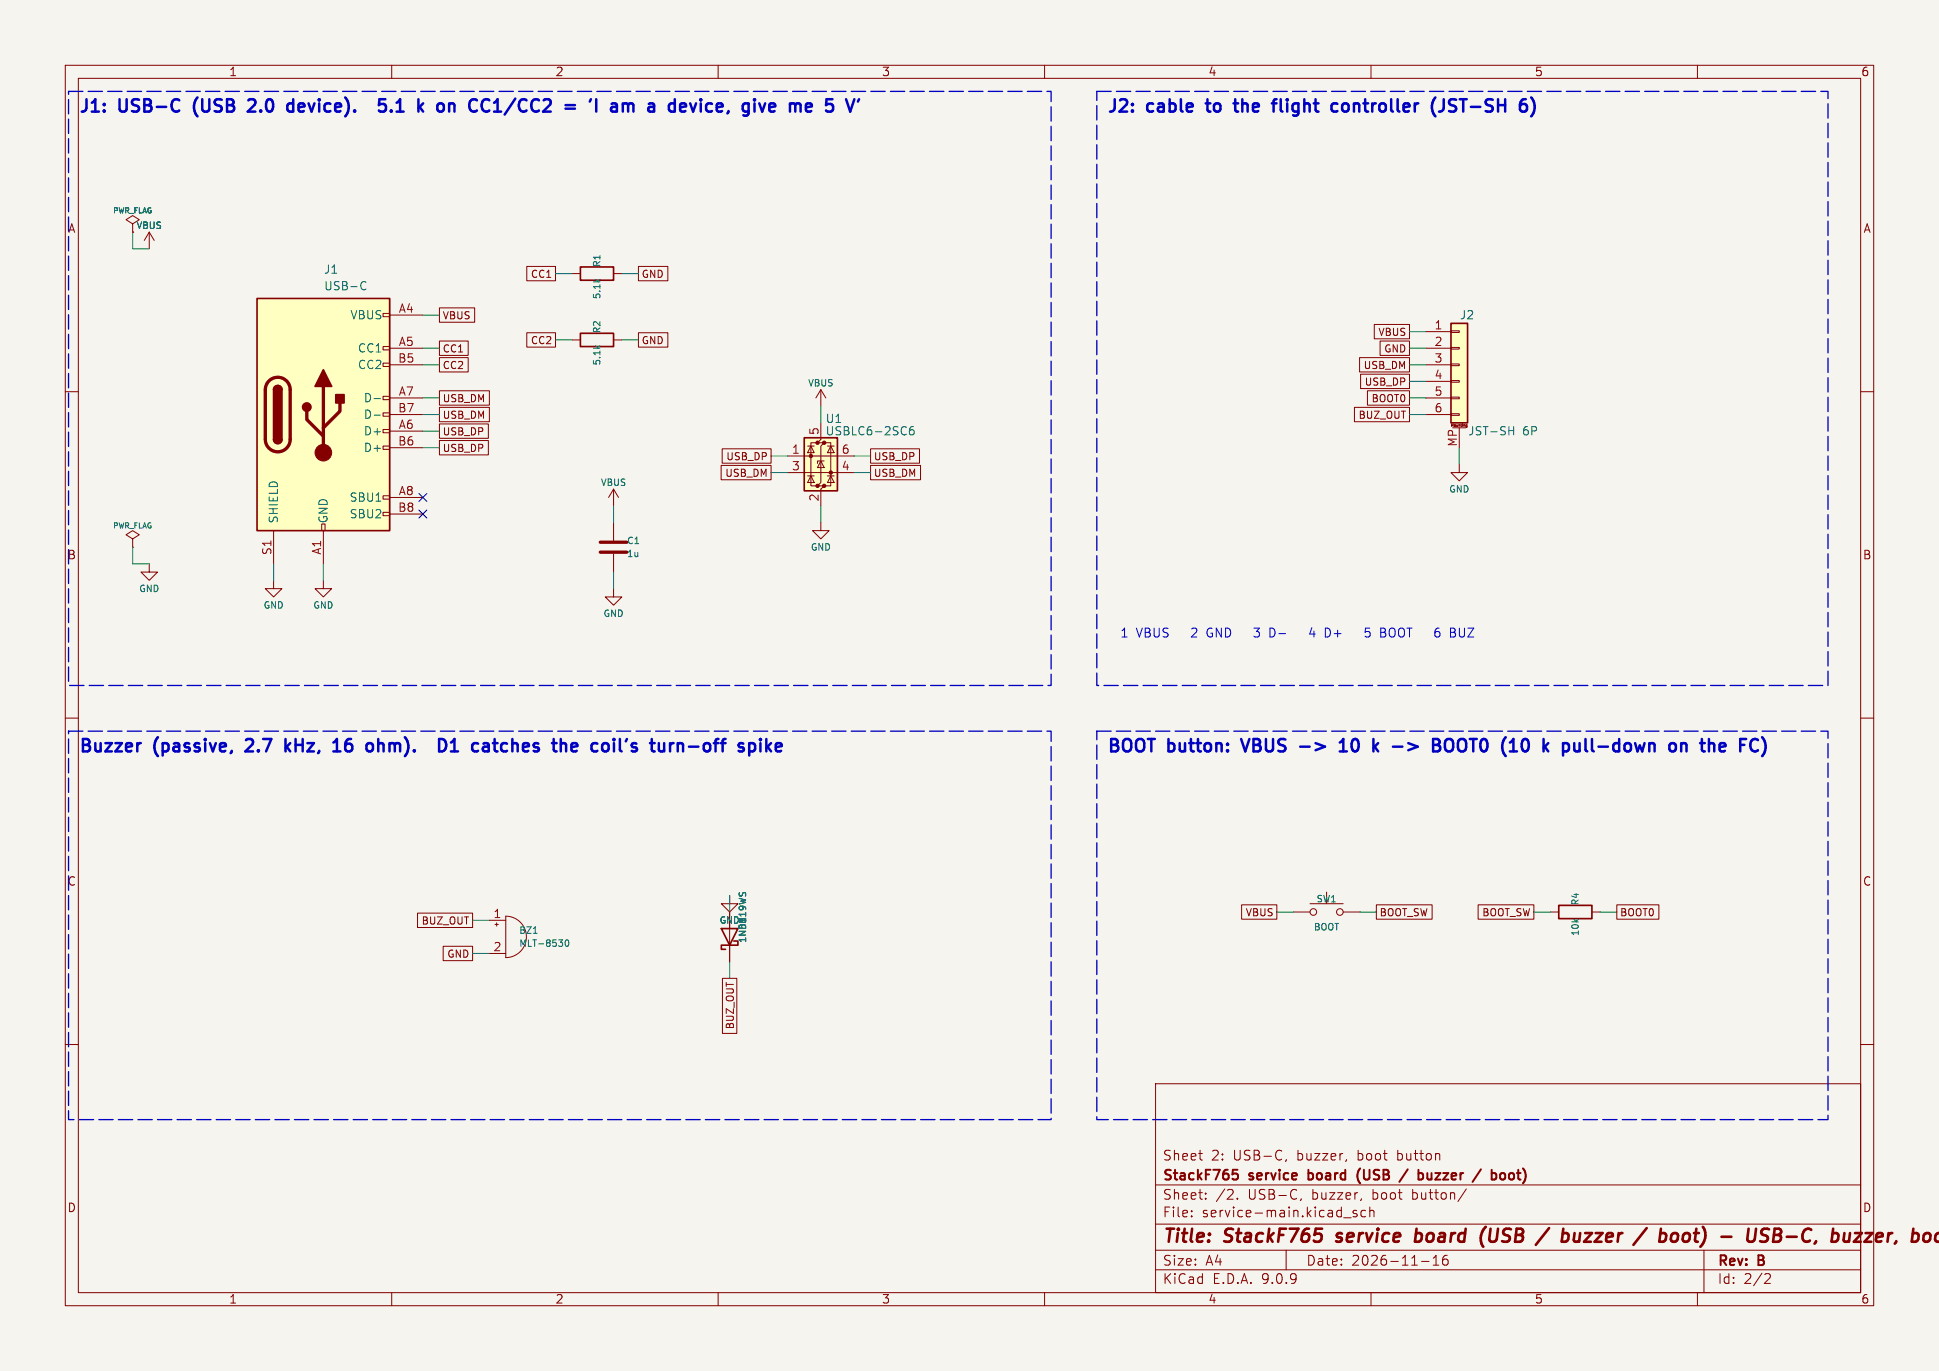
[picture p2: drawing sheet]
<svg xmlns="http://www.w3.org/2000/svg" width="297mm" height="210mm" viewBox="0 0 297 210" stroke-linecap="round" stroke-linejoin="round" font-family="sans-serif">
<path d="M0 0h297v210h-297z" fill="#f5f4ef" stroke="#f5f4ef" stroke-width=".15"/>
<g fill="none" stroke="#840000" stroke-width=".15">
<path d="M10 10h277v190h-277zM12 12h273v186h-273zM60 10v2M110 10v2M160 10v2M210 10v2M260 10v2M10 60h2M285 60h2M10 110h2M285 110h2M10 160h2"/>
<path d="M177 166h108v32h-108zM183.6 176.7h.6M184 177.7h.2M197 177.6l-.1 .3M206.2 177.6v.2M285 160h2M60 198v2M110 198v2M160 198v2M177 194.5h108M177 191.5h108M177 187.5h108"/>
<path d="M177 181.5h108M182.5 186.3v.1M182.5 185.5v.1M184.7 183.6v.1M184.7 182.8v.1M189.5 183.6v.1M197 191.5v3M199.3 183.6l-.1 .3M205.8 186.5h1.2M207.8 185.5l-.3-.1-.3 .2 .1 .2 .5 .2v.3h-.6M208.5 183.6v.2M209.2 185.5l-.5-.1-.2 .3v.4l.1 .2h.6"/>
<path d="M209.8 185.5a.37 .37 0 0 1 .7 .1v.8M209.8 184.9v1.5M210 198v2M217.7 193.2h1.2M219.5 193.8h.9M219.5 192.7l.5-.4v1.5M221.7 192.3a.59 .59 0 0 0-.7 .6v.6l.1 .2 .4 .1 .2-.1 .1-.5-.1-.3h-.5l-.2 .3M224.6 182.1l-1.3 2M260 198v2M261 191.5v6.5M270.5 195.1l.5 .1a.41 .41 0 0 1 .1 .5l-.9 .9h1"/>
</g>
<g fill="none" stroke="#840000" stroke-width=".4">
<path d="M204.6 190.1l.2 .1M204.9 189l-.1 .3v.1M216.9 189l.2-.1 .5 .1M217 188.2l-.3 2M217.6 190a.66 .66 0 0 1-.9 .1M227.6 187.9l-.3 .4M228.3 188.2l-.2 1.6 .3 .4M237.3 188.1l-2.1 2.6M241.2 188.9l-.1 1M241.9 190a.57 .57 0 0 1-.8 .1M242 188.9l-.1 1.3M254.2 190.1l.1 .1"/>
<path d="M254.4 188.2l-.2 2M254.5 188.9l-.2 .1M257.9 189.1a.52 .52 0 0 1 .5-.2 .52 .52 0 0 1 .4 .4v.5a.55 .55 0 0 1-.5 .4 .55 .55 0 0 1-.6-.4zM269 188.2l-.2 1.6a.66 .66 0 0 1-1 .3M271 188.3a.85 .85 0 0 0-1.1 .1l-.1 .2v.4M271.7 189.2h.7M271.8 188.2h.7a.49 .49 0 0 1 .3 .5 .49 .49 0 0 1-.4 .5l.3 .1a.58 .58 0 0 1-.4 .9h-.7zM273.7 189.4h1.5M285.8 188.9h1l-1.2 1.3h1M288.1 188.9l-.5 .1-.3 .9 .3 .3h.4M288.4 189.4l-1 .1"/>
</g>
<path d="M188.8 179.2h.8M188.8 179.8h.5l.3 .2v.4l-.1 .2h-.7M200.4 179.2v1.5M200.6 179.7l-.2 .1M208.3 179a1.72 1.72 0 0 0 0 2.3M215.6 179.1l-1.3 1.9M217.7 179.7l.3 .3v.4l-.3 .3M218.6 179.7l.1 .9h.5M230.1 179.7a.41 .41 0 0 1 .5 .3v.4a.41 .41 0 0 1-.5 .3M231.6 179.7a.41 .41 0 0 0-.5 .3v.4a.41 .41 0 0 0 .5 .3M200.4 180.6l.2 .1" fill="none" stroke="#840000" stroke-width=".3"/>
<path d="M123.2 67.1h5.1v8.1h-5.1z" fill="#ffffc2"/>
<g fill="#840000" stroke="#840000" stroke-width=".15">
<circle cx="124.2" cy="69.8" r=".25"/>
<circle cx="125.2" cy="67.8" r=".25"/>
<circle cx="125.2" cy="74.4" r=".25"/>
<circle cx="126.2" cy="67.8" r=".25"/>
<circle cx="126.2" cy="74.4" r=".25"/>
<circle cx="127.3" cy="72.4" r=".25"/>
</g>
<g fill="none" stroke="#840000" stroke-width=".15">
<path d="M120.6 69.9h10.2M120.6 72.4h10.2M123.7 72.9h1M123.7 68.3h1M124.2 68.3l.5 1h-1zM124.2 72.9l.5 1h-1zM125.2 67.8h-1v6.6h1M125.7 64.8v2.5l-.5 .5h1l-.5 .5v5.6l-.5 .5h1l-.5 .5v2.6M125.7 70.6l.5 1h-1zM126.2 70.6h-1v.4M126.2 67.8h1.1v6.6h-1.1M126.7 72.9h1.1"/>
<path d="M126.7 68.3h1.1M127.3 68.3l.5 1h-1.1zM127.3 72.9l.5 1h-1.1zM20.3 82.6l1-.7-1-.6-1 .6 1 .7v1.2M20.3 83.8h.1M22.9 86.4v1.2h1.2l-1.2 1.3-1.3-1.3h1.3M41.9 88.9v1.3h1.3l-1.3 1.2-1.3-1.2h1.3M49.5 88.9v1.3h1.3l-1.3 1.2-1.2-1.2h1.2M198.1 139.7h2.6M200.7 138.4h5M203.2 136.7v1.7M205.7 139.7h2.6"/>
<path d="M237.5 139.7h1.3M243.8 139.7h1.3"/>
<circle cx="201.2" cy="139.7" r=".51"/>
<circle cx="205.2" cy="139.7" r=".51"/>
</g>
<path d="M123.2 67.1h5.1v8.1h-5.1zM238.8 138.7h5v2h-5z" fill="none" stroke="#840000" stroke-width=".25"/>
<path d="M139.9 65.3a.5 .5 0 0 0-.6 .6v.5l.1 .2h.4l.2-.1v-.4l-.1-.2-.4-.1-.2 .3" fill="none" stroke="#006464" stroke-width=".15"/>
<path d="M39.4 45.7h20.3v35.6h-20.3z" fill="#ffffc2"/>
<g fill="none" stroke="#840000" stroke-width=".15">
<path d="M58.7 48h1v.5h-1zM58.7 53.1h1v.5h-1zM58.7 55.6h1v.5h-1zM59.7 48.3h5.1M59.7 53.3h5.1M59.7 55.9h5.1M58.7 60.7h1v.5h-1zM58.7 63.2h1v.6h-1zM58.7 65.8h1v.5h-1zM58.7 68.3h1v.5h-1zM58.7 75.9h1v.6h-1zM58.7 78.5h1v.5h-1z"/>
<path d="M59.7 61h5.1M59.7 63.5h5.1M59.7 66h5.1M59.7 68.6h5.1M59.7 76.2h5.1M59.7 78.7h5.1M223.5 71.1v1.3h1.3l-1.3 1.3-1.3-1.3h1.3M41.9 81.3v5.1M49.3 80.3h.5v1h-.5zM49.5 81.3v5.1M94 90.2v1.2h1.2l-1.2 1.3-1.3-1.3h1.3M94 80v2.8"/>
<path d="M94 84.8v2.8M111.8 139.7v7.6M74.9 141h2.6M74.9 146.1h2.6M75.8 141.6h.5M76.1 141.4v.5M77.5 140.3a3.2 3.2 0 0 1 3.1 3.2 3.2 3.2 0 0 1-3.1 3.2z"/>
</g>
<path d="M39.4 45.7h20.3v35.6h-20.3zM41.9 59.7a.64 .64 0 0 1 .6-.6 .64 .64 0 0 1 .7 .6M41.9 67.3a.64 .64 0 0 0 .6 .6 .64 .64 0 0 0 .7-.6M110.5 142.2h2.5l-1.2 2.6zM112.4 144.1h.6v.7h-2.5v.6h.6" fill="none" stroke="#840000" stroke-width=".25"/>
<path d="M41.2 58.4a1.9 1.9 0 0 1 2.1-.5 1.9 1.9 0 0 1 1.1 1.8v7.6a1.91 1.91 0 0 1-1.9 1.9 1.91 1.91 0 0 1-1.9-1.9v-7.8a1.9 1.9 0 0 1 .6-1.1zM49.5 59.2v10.1M47 63v1.3l2.5 2.5M52.1 61.7v1.3l-2.6 2.5M91.9 83.1h4.1M91.9 84.6h4.1" fill="none" stroke="#840000" stroke-width=".51"/>
<g fill="#840000" stroke="#840000" stroke-width=".25">
<path d="M41.9 59.7h1.3v7.6h-1.3z"/>
<path d="M42.1 59.2a.64 .64 0 0 1 .7-.1 .64 .64 0 0 1 .4 .6h-1.3z"/>
<path d="M41.9 67.3h1.3a.64 .64 0 0 1-.7 .6 .64 .64 0 0 1-.6-.6z"/>
<path d="M49.5 56.6l1.3 2.6h-2.5z"/>
<path d="M51.4 60.5h1.3v1.2h-1.3z"/>
<circle cx="47" cy="62.4" r=".63"/>
</g>
<circle cx="49.5" cy="69.3" r="1.27" fill="#840000" stroke="#840000" stroke-width=".15"/>
<path d="M55.5 43.2l.3-.1 .3 .1M56.1 44.3l-.3 .1-.3-.1M57.3 61.1h1M57.3 63.6h1M113.3 136.7l-.1 .4M113.7 137.1l.1-.3 .2-.1 .2 .2v.2M81.7 143h.6M86.7 144h.1a.53 .53 0 0 1 .3 .5 .53 .53 0 0 1-.3 .5 .66 .66 0 0 1-.1-1z" fill="none" stroke="#006464" stroke-width=".15"/>
<path d="M222.2 49.5h2.6v15.3h-2.6z" fill="#ffffc2"/>
<path d="M88.9 40.9h5.1v2h-5.1zM88.9 51.1h5.1v2h-5.1zM222.2 49.5h2.6v15.3h-2.6z" fill="none" stroke="#840000" stroke-width=".25"/>
<g fill="none" stroke="#840000" stroke-width=".15">
<path d="M20.3 34.3l1-.6-1-.7-1 .7 1 .6v1.3M20.3 35.6h.1M22.9 35.6l-.8 1.2M22.9 35.6l.7 1.2M22.9 35.6v2.5M67.3 59.9h7.7v2.2h-7.7zM67.3 47.2h5.4v2.2h-5.4zM67.3 52.2h4.4v2.2h-4.4zM67.3 54.8h4.4v2.2h-4.4zM80.7 40.8h4.4v2.2h-4.4zM80.7 51h4.4v2.2h-4.4zM87.6 41.9h1.3"/>
<path d="M87.6 52.1h1.3M94 41.9h1.2M94 52.1h1.2M97.8 40.8h4.5v2.2h-4.5zM97.8 51h4.5v2.2h-4.5zM125.7 59.7l-.7 1.3M125.7 59.7l.8 1.3M125.7 59.7v2.5M208.2 54.8h7.7v2.2h-7.7zM208.4 57.3h7.5v2.2h-7.5zM209.5 59.9h6.4v2.2h-6.4zM210.5 49.7h5.4v2.2h-5.4z"/>
<path d="M211.4 52.2h4.5v2.2h-4.5zM218.4 50.8h3.8M218.4 53.3h3.8M218.4 55.9h3.8M218.4 58.4h3.8M222.2 50.7h1.3v.2h-1.3zM222.2 53.2h1.3v.3h-1.3zM222.2 55.8h1.3v.2h-1.3zM222.2 58.3h1.3v.2h-1.3zM67.3 62.4h7.7v2.2h-7.7zM67.3 64.9h7.5v2.2h-7.5zM67.3 67.5h7.5v2.2h-7.5z"/>
<path d="M94 74.9l-.8 1.3M94 74.9l.7 1.3M94 74.9v2.6M110.5 71.3h7.6v2.2h-7.6zM110.6 68.7h7.5v2.3h-7.5zM133.3 71.3h7.7v2.2h-7.7zM133.3 68.7h7.5v2.3h-7.5zM207.5 62.4h8.4v2.2h-8.4zM218.4 61h3.8M218.4 63.5h3.8M222.2 60.8h1.3v.3h-1.3zM222.2 63.4h1.3v.2h-1.3z"/>
<path d="M222.5 65.5h2M223.5 65.5v3.1M125.7 80v1.3h1.3l-1.3 1.3-1.2-1.3h1.2M64 139.9h8.4v2.2h-8.4zM111.8 137.2v1.2h1.2l-1.2 1.3-1.3-1.3h1.3M111.8 139.7v2.5M190.2 138.6h5.4v2.2h-5.4zM210.8 138.6h8.6v2.2h-8.6zM226.4 138.6h8.5v2.2h-8.5zM247.6 138.6h6.5v2.2h-6.5zM67.9 144.9h4.5v2.3h-4.5zM110.7 149.9h2.2v8.4h-2.2z"/>
<path d="M111.8 144.8v2.5"/>
</g>
<path d="M91.2 42.8l.4 .4M91.2 53l.4 .3M91.9 42.8l-.4 .3M91.9 53l-.4 .3M231.1 66h.8M231.9 65.3v1.3M113.3 136.7l-.1 .4M113.7 137.1l.1-.3 .2-.1 .2 .2v.2" fill="none" stroke="#006464" stroke-width=".15"/>
<g fill="none" stroke="#009600" stroke-width=".15">
<path d="M20.3 35.6v2.5h2.6M64.8 55.9h2.5M64.8 53.3h2.5M64.8 48.3h2.5M85.1 52.1h2.5M85.1 41.9h2.5M95.2 52.1h2.6M95.2 41.9h2.6M215.9 55.9h2.5M215.9 58.4h2.5M215.9 50.8h2.5M215.9 53.3h2.5"/>
<path d="M64.8 63.5h2.5M64.8 61h2.5M64.8 66h2.5M64.8 68.6h2.5M94 77.5v2.5M118.1 69.9h2.5M118.1 72.4h2.5M125.7 62.2v2.6M125.7 77.5v2.5M130.8 69.9h2.5M130.8 72.4h2.5M215.9 63.5h2.5"/>
<path d="M215.9 61h2.5M223.5 68.6v2.5M20.3 83.8v2.6h2.6M41.9 86.4v2.5M49.5 86.4v2.5M94 87.6v2.6M111.8 137.2v2.5M195.6 139.7h2.5M208.3 139.7h2.5M234.9 139.7h2.6M245.1 139.7h2.5M72.4 146.1h2.5"/>
<path d="M72.4 141h2.5M111.8 147.3v2.6"/>
</g>
<path d="M64.2 75.6l1.2 1.2M64.2 78.1l1.2 1.2M65.4 75.6l-1.2 1.2M65.4 78.1l-1.2 1.2" fill="none" stroke="#000084" stroke-width=".15"/>
<g fill="none" stroke="#0000c2" stroke-width=".38">
<path d="M38.9 15.3l-.6-.1-.3 .2M39 16l-1.1 1.1h1.2M44.2 15.9l.2-.1 .5 .1M44.2 17l.2 .1 .5-.1M44.9 15.2v1.9M59 15.2h-.9l-.1 .9 .3-.2 .6 .1 .2 .3-.1 .6-.2 .2h-.5l-.3-.2M59.9 16.9l.1 .1-.1 .1M59.9 16.9l-.1 .1 .1 .1M59.9 16.9v.2M60.7 17.1h1.1M61.3 15.2l-.6 .5M68 16.2a.52 .52 0 0 0-.5-.4 .52 .52 0 0 0-.5 .4v.5a.52 .52 0 0 0 .5 .4 .52 .52 0 0 0 .5-.4"/>
<path d="M75.7 17.1h1.1M90.5 15.2l-.2 .4M91.3 15.2v1.9M95.7 15.8l.4 .1 .1 .2M96.2 16.1l.3-.3 .4 .1 .1 1.2M96.2 16.1v1M107.3 15.2v.2M107.3 15.8v1.3M107.3 15.2l-.1 .1 .1 .1M107.3 15.2l.1 .1-.1 .1M111.6 17l-.2 .4M122.1 15.8l.4 .1 .1 .2v1"/>
<path d="M124.1 15.8h-.4l-.3 .3 .1 .9 .6 .1M124.3 16.3l-.9 .2M130.9 15.2l-.7 1.9M131.6 15.2l-.2 .4M184.7 15.8h.7M188.9 15.8h.8M189.2 15.2v1.6l.1 .2 .4 .1M196.2 15.2v1.6l.2 .3M204.7 15.8l.2 .1M204.9 17l-.2 .1M206.4 15.9a.52 .52 0 0 0-.8 .3v.5a.52 .52 0 0 0 .8 .3M221.1 15.2v1.4a.61 .61 0 0 1-.7 .5"/>
<path d="M222 17l.7 .1M222.8 15.2h-.5a.46 .46 0 0 0-.4 .5 .46 .46 0 0 0 .4 .4l.4 .1M234.5 14.9a2.18 2.18 0 0 1 0 2.9M21.4 113.8h.2M37.8 113.3l-.1 .1M38.7 114l-1.1 1.1h1.2M43.7 113.2v1.9M43.9 114.4l.6 .7M44.5 113.8l-.8 .8M51.1 115.1h1M51.4 113.5l.2-.3v1.9M57.9 113.2v1.9"/>
<path d="M58.5 113.8h-.3l-.3 .2M67.3 113.2a1 1 0 0 1 1 .6 1 1 0 0 1-.3 1.2l-.7 .1M69.1 115.1h1.1M69.1 113.7l.5-.5v1.9M75.5 113.8h.7M75.8 113.2v1.6l.1 .2 .3 .1M77.1 113.8l-.3 .4v.5l.3 .4M96 113.2l-.2 .4M105.5 114.4h1.5M117.6 114.4l.5 .7M118.1 113.8l-.7 .8M118.8 114.5l.9-.2-.1-.4-.5-.1-.3 .3 .1 .9 .2 .1 .5-.1"/>
<path d="M190.1 113.2l.6 1.9M199.2 114.4h1.4M205.2 115.1h1.1M205.2 113.7l.6-.5v1.9M215.7 113.8l1.5 .6-1.5 .5M220.4 114.2a.52 .52 0 0 1 0 .8M220.4 113.4l.1 .2-.1 .3M221.6 113.3a.63 .63 0 0 1 .7-.1 .63 .63 0 0 1 .3 .6v.7a.63 .63 0 0 1-.6 .6 .63 .63 0 0 1-.7-.6v-.7l.1-.3zM223.6 113.3a1.35 1.35 0 0 0 0 1.7M234.1 113.6l.1 .3-.1 .8M240.1 113.9l.2 .3v.5l-.2 .3M241.1 113.8l.1 1.2 .2 .1 .5-.1"/>
<path d="M244.8 114.4h1.5M260.4 113.8h.7M260.7 113.2v1.6l.1 .2 .3 .1M261.8 114a.47 .47 0 0 1 .8 .1v1M261.8 113.2v1.9M266.6 113.2h.9M268.3 113.5a1.32 1.32 0 0 0 0 1.3"/>
</g>
<g fill="none" stroke="#0000c2" stroke-width=".15">
<path d="M192.1 96.2h.8l-.4 .5 .3 .1M192.1 97.4l.2 .2 .5-.1M194.8 96.2a.57 .57 0 0 1 .5 .6M195.3 97a.57 .57 0 0 1-.5 .6M200.9 96.2l-.3 .9h.9M201.3 96.7v.9M204.4 97.1h1M204.9 96.5v1.1M209.8 96.2h-.6l-.1 .7 .2-.2 .4 .1 .2 .2-.1 .4-.2 .2h-.3l-.2-.2M213.1 96.2a.46 .46 0 0 1 .6 .5M213.7 97.1a.46 .46 0 0 1-.6 .5M220 96.7h.3l.3 .3-.1 .4-.5 .2"/>
<path d="M220.2 96.2h.2M222.2 96.9h.4M222.6 96.2h-.4v1.4h.5M224.8 96.2h.9l-.9 1.4h.9"/>
</g>
<path d="M10.5 14h150.5v91h-150.5zM168 14h112v91h-112zM10.5 112h150.5v59.5h-150.5zM168 112h112v59.5h-112z" fill="none" stroke="#0000c2" stroke-width=".2" stroke-dasharray="2.2 .8"/>
<g font-size="2.8" fill="#840000">
<text x="178" y="190.9">Title:</text>
<text x="187.7" y="190.9">StackF765</text>
<text x="205.6" y="190.9">service</text>
<text x="218.4" y="190.9">board</text>
<text x="229.2" y="190.9">(USB</text>
<text x="238.9" y="190.9">/</text>
<text x="243.3" y="190.9">buzzer</text>
<text x="255.4" y="190.9">/</text>
<text x="259.8" y="190.9">boot)</text>
<text x="270.1" y="190.9">-</text>
<text x="274.9" y="190.9">USB-C,</text>
<text x="288.6" y="190.9">buzzer,</text>
</g>
<g font-size="2.6" fill="#0000c2">
<text x="12" y="17.4">J1:</text>
<text x="18.4" y="17.4">USB-C</text>
<text x="30.5" y="17.4">(USB</text>
<text x="39.7" y="17.4">2.0</text>
<text x="46.4" y="17.4">device).</text>
<text x="62" y="17.4">5.1</text>
<text x="68.7" y="17.4">k</text>
<text x="72.5" y="17.4">on</text>
<text x="78.1" y="17.4">CC1/CC2</text>
<text x="93.5" y="17.4">=</text>
<text x="98.1" y="17.4">'I</text>
<text x="102.1" y="17.4">am</text>
<text x="108.6" y="17.4">a</text>
<text x="112.5" y="17.4">device,</text>
<text x="124.6" y="17.4">give</text>
<text x="169.5" y="17.4">J2:</text>
<text x="175.9" y="17.4">cable</text>
<text x="185.8" y="17.4">to</text>
<text x="190.8" y="17.4">the</text>
<text x="197.4" y="17.4">flight</text>
<text x="207.1" y="17.4">controller</text>
<text x="223.2" y="17.4">(JST-SH</text>
<text x="12" y="115.4">Buzzer</text>
<text x="23.7" y="115.4">(passive,</text>
<text x="38.6" y="115.4">2.7</text>
<text x="45.3" y="115.4">kHz,</text>
<text x="53.5" y="115.4">16</text>
<text x="59.3" y="115.4">ohm).</text>
<text x="71.9" y="115.4">D1</text>
<text x="77.8" y="115.4">catches</text>
<text x="90.9" y="115.4">the</text>
<text x="97.6" y="115.4">coil's</text>
<text x="107.5" y="115.4">turn-off</text>
<text x="169.5" y="115.4">BOOT</text>
<text x="179" y="115.4">button:</text>
<text x="191.2" y="115.4">VBUS</text>
<text x="200.7" y="115.4">-&gt;</text>
<text x="207.6" y="115.4">10</text>
<text x="213.5" y="115.4">k</text>
<text x="217.2" y="115.4">-&gt;</text>
<text x="224.1" y="115.4">BOOT0</text>
<text x="235.5" y="115.4">(10</text>
<text x="242.6" y="115.4">k</text>
<text x="246.3" y="115.4">pull-down</text>
<text x="263.4" y="115.4">on</text>
<text x="269.1" y="115.4">the</text>
</g>
<g font-size="2.1" fill="#840000">
<text x="178" y="178">Sheet</text>
<text x="185.5" y="178">2:</text>
<text x="189" y="178">USB-C,</text>
<text x="198.8" y="178">buzzer,</text>
<text x="208.2" y="178">boot</text>
<text x="214.4" y="178">button</text>
<text x="178" y="184">Sheet:</text>
<text x="178" y="181.2">StackF765</text>
<text x="186.2" y="184">/2.</text>
<text x="191.2" y="184">USB-C,</text>
<text x="191.5" y="181.2">service</text>
<text x="201.1" y="181.2">board</text>
<text x="201.1" y="184">buzzer,</text>
<text x="209.2" y="181.2">(USB</text>
<text x="210.5" y="184">boot</text>
<text x="216.4" y="181.2">/</text>
<text x="216.7" y="184">button/</text>
<text x="219.7" y="181.2">buzzer</text>
<text x="228.8" y="181.2">/</text>
<text x="232.1" y="181.2">boot)</text>
<text x="178" y="186.7">File:</text>
<text x="184.1" y="186.7">service-main.kicad_sch</text>
<text x="178" y="196.9">KiCad</text>
<text x="178" y="194.1">Size:</text>
<text x="184.7" y="194.1">A4</text>
<text x="185.7" y="196.9">E.D.A.</text>
<text x="193.3" y="196.9">9.0.9</text>
<text x="200" y="194.1">Date:</text>
<text x="207" y="194.1">2026-11-16</text>
<text x="263" y="194.3">Rev:</text>
<text x="263" y="196.9">Id:</text>
<text x="267.1" y="196.9">2/2</text>
<text x="269.4" y="194.3">B</text>
</g>
<g font-size="1.9" fill="#0000c2">
<text x="171.5" y="97.8">1</text>
<text x="174" y="97.8">VBUS</text>
<text x="182.9" y="97.8">2</text>
<text x="185.4" y="97.8">GND</text>
<text x="193.3" y="97.8">3</text>
<text x="195.8" y="97.8">D-</text>
<text x="202.5" y="97.8">4</text>
<text x="211.7" y="97.8">5</text>
<text x="214.2" y="97.8">BOOT</text>
<text x="223.1" y="97.8">6</text>
</g>
<g font-size="1.8" fill="#840000">
<text x="35" y="11.9">1</text>
<text x="85" y="11.9">2</text>
<text x="135" y="11.9">3</text>
<text x="185" y="11.9">4</text>
<text x="235" y="11.9">5</text>
<text x="285" y="11.9">6</text>
<text x="10.3" y="35.9">A</text>
<text x="285.3" y="35.9">A</text>
<text x="10.3" y="85.9">B</text>
<text x="285.3" y="85.9">B</text>
<text x="10.3" y="135.9">C</text>
<text x="285.3" y="135.9">C</text>
<text x="10.3" y="185.9">D</text>
<text x="285.3" y="185.9">D</text>
<text x="35" y="199.9">1</text>
<text x="85" y="199.9">2</text>
<text x="135" y="199.9">3</text>
<text x="185" y="199.9">4</text>
<text x="235" y="199.9">5</text>
<text x="285" y="199.9">6</text>
</g>
<g font-size="1.8" fill="#006464">
<text x="49.5" y="42.1">J1</text>
<text x="49.5" y="44.7">USB-C</text>
<text x="53.6" y="49.1">VBUS</text>
<text x="223.5" y="49.1">J2</text>
<text x="54.7" y="54.2">CC1</text>
<text x="54.7" y="56.7">CC2</text>
<text x="55.6" y="61.8">D-</text>
<text x="55.6" y="64.4">D-</text>
<text x="126.4" y="65">U1</text>
<text x="55.6" y="66.9">D+</text>
<text x="55.6" y="69.4">D+</text>
<text x="126.4" y="66.9">USBLC6-2SC6</text>
<text x="224.8" y="66.9">JST-SH</text>
<text x="233.2" y="66.9">6P</text>
<text x="53.5" y="77.1">SBU1</text>
<text x="42.8" y="80.3" transform="rotate(-90 42.8 80.3)">SHIELD</text>
<text x="50.4" y="80.3" transform="rotate(-90 50.4 80.3)">GND</text>
<text x="53.5" y="79.6">SBU2</text>
</g>
<g font-size="1.8" fill="#a90000">
<text x="61" y="48">A4</text>
<text x="61" y="53.1">A5</text>
<text x="219.6" y="50.5">1</text>
<text x="219.6" y="53.1">2</text>
<text x="60.9" y="55.6">B5</text>
<text x="219.6" y="55.6">3</text>
<text x="219.6" y="58.2">4</text>
<text x="60.9" y="63.2">B7</text>
<text x="61" y="60.7">A7</text>
<text x="61" y="65.8">A6</text>
<text x="219.6" y="60.7">5</text>
<text x="219.6" y="63.2">6</text>
<text x="60.9" y="68.3">B6</text>
<text x="121.2" y="69.6">1</text>
<text x="125.5" y="66.7" transform="rotate(-90 125.5 66.7)">5</text>
<text x="128.8" y="69.6">6</text>
<text x="223.3" y="68.5" transform="rotate(-90 223.3 68.5)">MP</text>
<text x="61" y="75.9">A8</text>
<text x="121.2" y="72.1">3</text>
<text x="125.5" y="76.9" transform="rotate(-90 125.5 76.9)">2</text>
<text x="128.8" y="72.1">4</text>
<text x="60.9" y="78.5">B8</text>
<text x="41.7" y="85.1" transform="rotate(-90 41.7 85.1)">S1</text>
<text x="49.3" y="85.1" transform="rotate(-90 49.3 85.1)">A1</text>
<text x="75.5" y="140.7">1</text>
<text x="75.5" y="145.8">2</text>
</g>
<g font-size="1.5" fill="#840000">
<text x="81.2" y="42.8">CC1</text>
<text x="98.2" y="42.8">GND</text>
<text x="67.7" y="49.1">VBUS</text>
<text x="81.2" y="52.9">CC2</text>
<text x="98.2" y="52.9">GND</text>
<text x="211" y="51.7">VBUS</text>
<text x="67.7" y="54.2">CC1</text>
<text x="67.7" y="56.7">CC2</text>
<text x="208.8" y="56.7">USB_DM</text>
<text x="208.9" y="59.3">USB_DP</text>
<text x="211.9" y="54.2">GND</text>
<text x="67.7" y="61.8">USB_DM</text>
<text x="67.7" y="64.4">USB_DM</text>
<text x="208" y="64.4">BUZ_OUT</text>
<text x="210" y="61.8">BOOT0</text>
<text x="67.7" y="66.9">USB_DP</text>
<text x="67.7" y="69.4">USB_DP</text>
<text x="111.1" y="70.7">USB_DP</text>
<text x="133.8" y="70.7">USB_DP</text>
<text x="111" y="73.2">USB_DM</text>
<text x="133.8" y="73.2">USB_DM</text>
<text x="64.5" y="141.8">BUZ_OUT</text>
<text x="190.7" y="140.6">VBUS</text>
<text x="211.2" y="140.6">BOOT_SW</text>
<text x="226.9" y="140.6">BOOT_SW</text>
<text x="248.1" y="140.6">BOOT0</text>
<text x="68.4" y="146.9">GND</text>
<text x="112.6" y="157.8" transform="rotate(-90 112.6 157.8)">BUZ_OUT</text>
</g>
<g font-size="1.4" fill="#006464">
<text x="20.8" y="35.3">VBUS</text>
<text x="92.2" y="41" transform="rotate(-90 92.2 41)">R1</text>
<text x="92.2" y="45.9" transform="rotate(-90 92.2 45.9)">5.1k</text>
<text x="92.2" y="51.2" transform="rotate(-90 92.2 51.2)">R2</text>
<text x="92.2" y="56.1" transform="rotate(-90 92.2 56.1)">5.1k</text>
<text x="123.7" y="59.4">VBUS</text>
<text x="91.9" y="74.6">VBUS</text>
<text x="221.9" y="75.7">GND</text>
<text x="95.9" y="83.5">C1</text>
<text x="95.9" y="85.5">1u</text>
<text x="124.1" y="84.5">GND</text>
<text x="21.2" y="90.9">GND</text>
<text x="40.3" y="93.4">GND</text>
<text x="47.9" y="93.4">GND</text>
<text x="92.3" y="94.7">GND</text>
<text x="79.4" y="143.2">BZ1</text>
<text x="110.1" y="141.7">GND</text>
<text x="114.5" y="142.6" transform="rotate(-90 114.5 142.6)">D1</text>
<text x="201.1" y="142.7">BOOT</text>
<text x="201.5" y="138.4">SW1</text>
<text x="242" y="143.5" transform="rotate(-90 242 143.5)">10k</text>
<text x="242" y="138.8" transform="rotate(-90 242 138.8)">R4</text>
<text x="79.4" y="145.2">MLT-8530</text>
<text x="114.5" y="144.6" transform="rotate(-90 114.5 144.6)">1N5819WS</text>
</g>
<g font-size="1.1" fill="#006464">
<text x="17.2" y="32.9">PWR_FLAG</text>
<text x="17.2" y="81.1">PWR_FLAG</text>
</g>
<text font-size=".5" fill="#840000" x="222.1" y="65.5">Mounting</text>
</svg>
